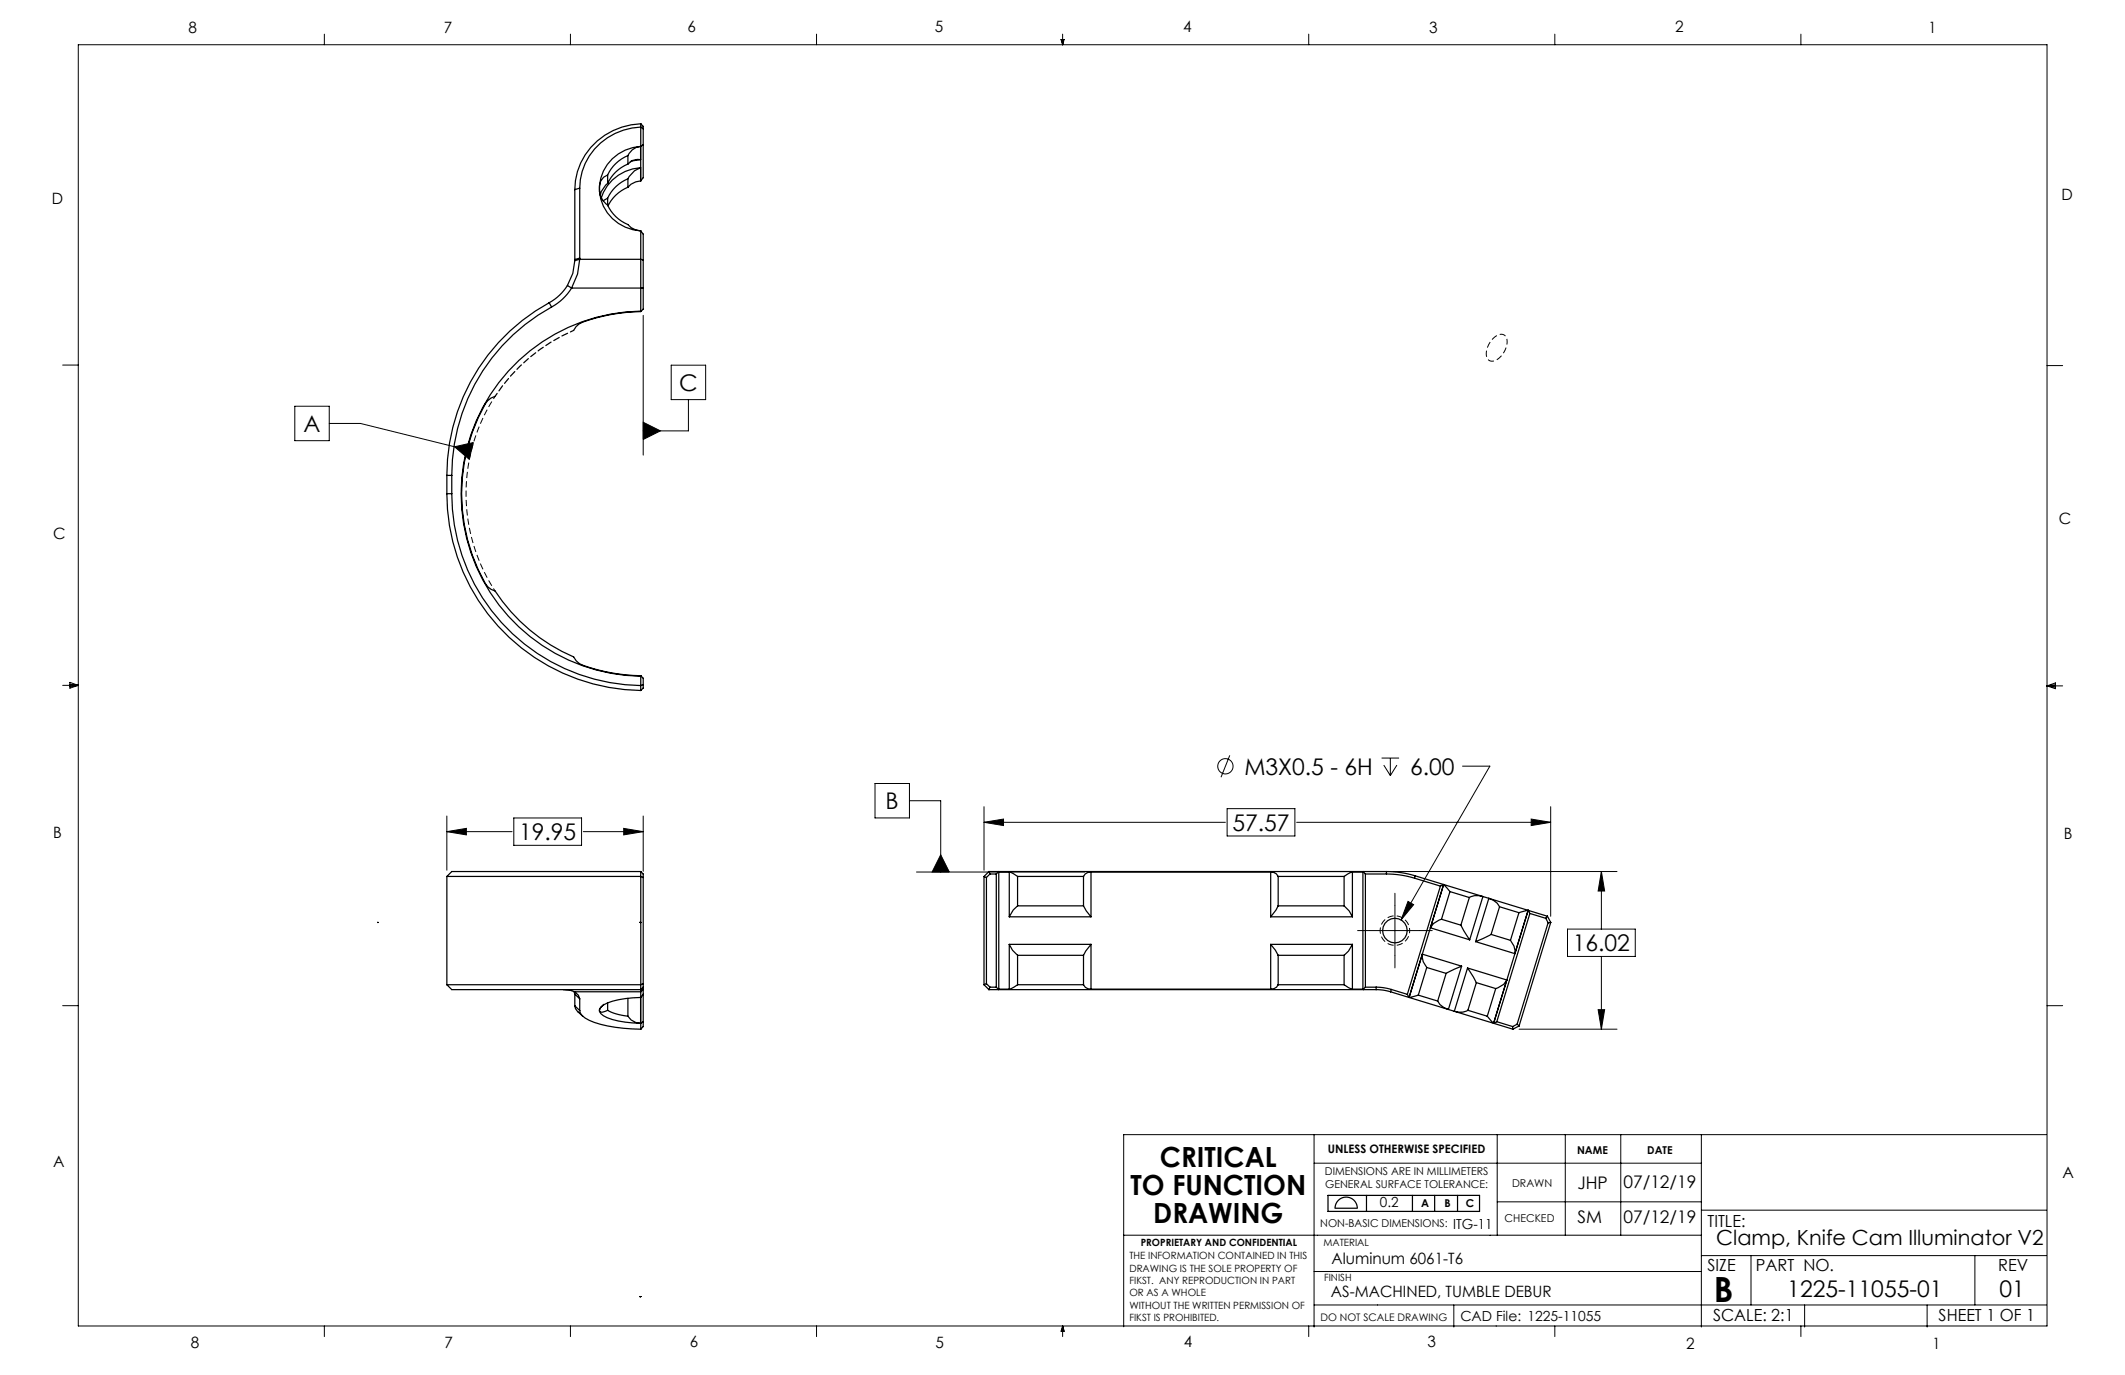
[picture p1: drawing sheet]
<svg xmlns="http://www.w3.org/2000/svg" width="432mm" height="279mm" viewBox="0 0 432 279" stroke-linecap="round" stroke-linejoin="round" font-family="sans-serif">
<g fill="none" stroke="#000" stroke-width=".25">
<path d="M116.8 38.5v14.2M117.8 38.2v14.2M117.8 38.2l-1 .3M121.8 37.7v1.2M121.8 38.9a8.8 8.8 0 0 0 8.4 8M121.8 38.9a3.9 3.9 0 0 0 1.7 2.8M123.5 35.6l-.8 .4-.6 .8-.3 .9M123.5 37.3l-.4 .3-.9 1.3-.2 .8M123.5 35.6v1.7M127.6 31.6a7.8 7.8 0 0 0-4.1 4M127.6 33.3a7.8 7.8 0 0 0-4.1 4M127.6 36.3a7.8 7.8 0 0 0-4.1 4"/>
<path d="M127.6 38a7.8 7.8 0 0 0-4.1 3.8M127.6 31.6v1.7M127.6 36.3v1.7M130.2 29.7a8.8 8.8 0 0 0-8.4 8M130.2 29.7a3.2 3.2 0 0 0-2.6 1.9M130.2 32.4a2.73 2.73 0 0 0-2.6 .9M130.2 34.1a4.3 4.3 0 0 0-2.6 2.2M130.2 36.8l-1 .2-1 .4-.6 .6M130.2 32.4l-2.1 .4M130.2 34.1a8.9 8.9 0 0 0-8 6.2M130.2 29.7v2.7M130.2 34.1v2.7"/>
<path d="M130.2 36.8h.1M130.2 25.2a13.7 13.7 0 0 0-13.4 13.3M130.2 25.2v11.6M130.2 25.2h.1M130.2 25.2l.5 .5v10.4l-.5 .7M130.7 26.2l-.5-.4a12.7 12.7 0 0 0-12.4 12.4M130.7 29.4l-.5 .3M115.3 58a10 10 0 0 1-3.7 3.5M115.3 58l.8 .5M116.1 58.5a11 11 0 0 1-4 3.9M116.1 58.5h14.6M116.8 53l-.4 2.6-1.1 2.4"/>
<path d="M116.8 52.7v.3M117.8 52.7l-.4 3-1.3 2.8M117.8 52.7h12.4M117.8 52.7l-1 .3M117.8 52.4v.3M117.8 52.4l-1 .3M123.5 41.7a7.8 7.8 0 0 0 4.1 3.9l.6 .7 1 .4 1 .2M123.5 40.3v1.4M123.5 40.3l-.9 .5M130.2 46.9h.1M130.2 52.7v10.5M130.2 46.9v5.8"/>
<path d="M130.2 46.9l.5 .7v5.2M130.2 52.7l.5 .1M130.7 52.8v5.7M130.7 58.5v4.3l-.5 .5a34 34 0 0 0-12.6 2.5l-.6 .6-.4 .7M111.6 61.5a40 40 0 0 0-20.8 35.1M111.6 61.5l.5 .9M112.1 62.4a39 39 0 0 0-20.3 34.2M130.2 63.2a37.1 37.1 0 0 0-36.5 37.1 37.1 37.1 0 0 0 36.5 37.1M130.2 63.2v.1M90.8 96.6v3.7M90.8 96.6h1M91.8 96.6v3.7"/>
<path d="M100.6 80.5l-.9 .4-.6 .6a36.4 36.4 0 0 0 0 37.8l.7 .5 .8 .3a36.1 36.1 0 0 0 16 13.4 4.1 4.1 0 0 0 3.2 2.2l2.9 .7 3 .6 4.5 .3 .5 .5v2l-.5 .5M90.8 100.3a40 40 0 0 0 39.4 40M90.8 100.3h1M91.8 100.3a39 39 0 0 0 38.4 39M130.2 137.4v2.9M130.2 139.3h.1M130.2 137.4h.1M130.7 139.1l-.5 .2M130.2 140.3h.1M90.8 178.1h39.4M90.8 178.1v22M130.2 177.1h-38.4l-1 1"/>
<path d="M130.2 177.1v24M130.2 177.1h.1M130.2 178.1h.1M130.2 177.1l.5 .5v23M130.2 178.1l.5 .2M200 178.1l.4 .2M200 178.1v22M200.4 178.3v21.6M201 177.1h1.9M201 177.1l-1 1M201 177.1l.2 .5M201.2 177.6h1.2"/>
<path d="M201.2 177.6l-.8 .7M202.4 177.6v23M202.9 177.1h74.1M202.9 177.1h.1M202.9 177.1l-.5 .5M202.9 177.1l.1 .1M203 177.2h2.1M203 177.2v23.8M205.1 177.2l1.7 .9M205.1 177.2v9.1M206.8 178.1h13.4M206.8 178.1v6"/>
<path d="M220.2 178.1v6M221.7 177.2h36.5M221.7 177.2l-.7 .1-.5 .3-.3 .5M221.7 177.2v9.1M258.2 177.2l.6 .1 .5 .3 .4 .5M258.2 177.2v9.1M259.7 178.1h13.4M259.7 178.1v6M273.1 178.1v6M274.8 177.2h2.1M274.8 177.2l-1.7 .9M274.8 177.2v9.1"/>
<path d="M276.9 177.2v23.8M277 177.1l.4 .5M277 177.1l-.1 .1M277 177.1h4.7M277 177.1h.1M277.4 177.6h4.3M277.4 177.6v23M281.7 177.6a19.5 19.5 0 0 1 5.7 .8M281.7 177.1a20 20 0 0 1 5.9 .9M281.7 177.1v.5M287.4 178.4l5.3 1.7M287.6 178l5.7 1.7"/>
<path d="M287.6 178l-.2 .4M293.3 179.7l-.6 .4M293.3 179.7h.1M293.3 179.7l-7 23M293.3 179.7l1.3 1.5M293.3 179.7l8 2.5M293.3 179.7l-2.6 8.8M76.8 187.4v.1M76.8 187.4h.1M130 187.4h.2M130 187.4l.2 .1M130.2 187.4v.1"/>
<path d="M130.7 199.9l-.5 .2M200.4 199.9l-.4 .2M200.4 199.9l.8 .7M205.1 186.3h16.6M205.1 191.9h16.6M205.1 191.9l.6 1.2 1.1 1M205.1 191.9v9.1M206.8 184.1l-.9 .8-.8 1.4M206.8 184.1h13.4M206.8 194.1h13.4M206.8 194.1v6M220.2 184.1l.5 1 1 1.2"/>
<path d="M220.2 194.1v6M221.7 191.9l-1.1 1.4-.4 .8M221.7 191.9v9.1M258.2 186.3h16.6M258.2 191.9h16.6M258.2 191.9l1 1.2 .5 1M258.2 191.9v9.1M259.7 184.1l-.4 .8-1.1 1.4M259.7 184.1h13.4M259.7 194.1h13.4M259.7 194.1v6M273.1 184.1l1 1 .7 1.2"/>
<path d="M273.1 194.1v6M274.8 191.9l-.8 1.4-.9 .8M274.8 191.9v9.1M289.9 196.6l4 1.2M289.9 196.6l-1.7 5.6M290.7 188.5l7.9 2.5M292.7 180.1l-6.7 22M292.9 186.8a3.2 3.2 0 0 0-2.2 1.7M292.9 186.8l3.9 1.2M293.9 197.8l-1.8 5.6M294.6 181.2l4 1.2M294.6 181.2l-1.7 5.6"/>
<path d="M296.8 188l1.8 3M297 196.3l-8-2.4a2.99 2.99 0 0 0 .9 2.7M297 196.3l-3.1 1.5M297 196.3l-2.7 8.8M298.2 196.7l8 2.4a3.2 3.2 0 0 1-2.3 1.8M298.2 196.7l1.8 3M298.2 196.7l-2.7 8.8M298.6 182.4l-1.8 5.6M300 199.7l3.9 1.2M300 199.7l-1.7 5.6M301.3 182.2l1.2 .3M301.3 182.2a3.2 3.2 0 0 0-2.7 .2"/>
<path d="M301.3 182.2l-2.7 8.8M302.5 182.5l.9 .4 .9 .6 .4 .8M302.5 182.5l8 2.5M302.5 182.5l-2.7 8.8M303 189.9l-3.2 1.4M303 189.9l3.9 1.2M304.7 184.3l3.9 1.2M304.7 184.3l-1.7 5.6M306.9 191.1a2.99 2.99 0 0 1 .9 2.7l-8-2.5M308.6 185.5l-1.7 5.6M310.5 185l-1.9 .5M310.5 185l-7 22.9"/>
<path d="M310.5 185h.1M310.5 185l.4 .6M310.5 185l3.9 1.2M310.9 185.6l3.2 1M310.9 185.6l-6.8 22M314.1 186.6l.5 .9M314.4 186.2h.1M314.4 186.2l-.3 .4M314.4 186.2l.7 1.2M314.6 187.5l-6.3 20.6M315.1 187.5h-.5M315.1 187.5l-6.4 20.9"/>
<path d="M315.1 187.4v.1M90.8 200.1h39.4M90.8 200.1l1 1h38.4M114.5 201.1l1.3 .1 1 .3M116.6 201.5l.2 .5M116.8 201.5l.7 .7 .3 .8M116.8 201.5h13.4M116.8 204.4a3.6 3.6 0 0 0 1.6 2.1M116.8 202l1 1M116.8 202v2.4M116.8 204.4l1 .9M117.8 205.3a2.71 2.71 0 0 0 1.9 2 26.7 26.7 0 0 0 10.5 1.8"/>
<path d="M117.8 203v2.3M121.8 205.1v.4M121.8 205.5a3.5 3.5 0 0 0 2.6 1.7 23 23 0 0 0 5.8 .7M122.7 204.1l-.9 1M123.5 205.3a1.44 1.44 0 0 1-1.7 .2M123.5 205.3a10.4 10.4 0 0 0 4.1 1.2M123.5 203.8v1.5M127.6 206.5l.6 .8 1 .5 1 .1M127.6 202.9v3.6M130.2 202.7a16.6 16.6 0 0 0-7.6 1.5l-.5 .5-.3 .4M130.2 207.9h.1M130.2 202.7v5.2"/>
<path d="M130.2 202.7h.1M130.2 201.1h.1M130.2 201.1v.4M130.2 201.5v7.6M130.2 209.1h.1M130.2 200.1h.1M130.7 200.6v.5M130.7 201.1v7.5l-.5 .5M130.7 200.6l-.5 .5M130.7 201.1l-.5 .4M130.7 202.1l-.5 .6M130.7 207.6l-.5 .3"/>
<path d="M200 200.1l1 1M201 201.1h1.9M201.2 200.6l-.2 .5M201.2 200.6h1.2M202.4 200.6l.5 .4M202.9 201.1h74.1M202.9 201v.1M203 201h2.1M203 201h-.1M206.8 200.1l-1.7 .9M206.8 200.1h13.4M220.2 200.1l.3 .5 .6 .3 .6 .1"/>
<path d="M221.7 201h36.5M259.7 200.1l-.3 .5-.5 .3-.7 .1M259.7 200.1h13.4M273.1 200.1l1.7 .9M274.8 201h2.1M276.9 201h.1M277 201v.1M277 201.1h2.6M277.4 200.6h2.2M277.4 200.6l-.4 .4M279.6 200.6l1.6 .1 1.5 .4M279.6 201.1l1.5 .1 1.5 .3"/>
<path d="M279.6 200.6v.5M282.6 201.5l3.7 1.2M282.7 201.1l3.3 1M282.7 201.1l-.1 .4M286 202.1l.3 .6M286.3 202.7h.1M286.3 202.7l8 2.4M288.2 202.2l-1.9 .5M288.2 202.2l3.9 1.2M292.1 203.4l.5 .7 .8 .6 .9 .4M294.3 205.1l1.2 .4M295.5 205.5l8 2.4"/>
<path d="M298.3 205.3a3.2 3.2 0 0 1-2.8 .2M298.3 205.3l3.9 1.2M302.2 206.5l1.3 1.4M303.5 207.9h.1M303.5 207.9l3.9 1.2M303.9 200.9l-1.7 5.6M304.1 207.6l3.3 1M304.1 207.6l-.6 .3M307.4 208.6v.5M308.3 208.1l.4 .3M308.3 208.1l-.9 .5M308.7 208.4l-1.3 .7"/>
<path d="M269.9 242.9h30.7v3.3h-30.7zM271.9 244a2.26 2.26 0 0 1 2.5-.6 2.26 2.26 0 0 1 1.4 2.1h-4.5a2.26 2.26 0 0 1 .6-1.5zM277.7 242.9v3.3M287 242.9v3.3M291.5 242.9v3.3M296.2 242.9v3.3M130 263.5h.2z"/>
<circle cx="283.4" cy="189.1" r="2.5"/>
</g>
<g fill="none" stroke="#000" stroke-width=".2">
<path d="M15.9 9.1h400.1v260.3h-400.1zM65.9 6.9v2.2M115.9 6.9v2.2M165.9 6.9v2.2M215.6 8h.6l-.3 1.1zM215.7 8l.2 1.1M215.9 6.9v2.2M216 8l-.1 1.1M265.9 6.9v2.2M315.9 6.9v2.2M365.9 6.9v2.2M12.7 74.2h3.2"/>
<path d="M130.7 64.1v28.4M136.4 74.2h7v7h-7zM416 74.3h3.1M59.9 82.5h7v7h-7zM66.9 86h6.4l22.5 5.6M92.4 90.8l3.8-.9-.9 3.4zM130.7 85.8l3.5 1.8-3.5 1.7zM139.9 81.2v6.4h-9.2M12.7 139.3h3.2M14.2 139l1.7 .3M14.2 138.7l1.7 .6-1.7 .5zM15.9 139.3l-1.7 .2"/>
<path d="M416 139.4h3.1M416 139.4l1.7-.6v1.1zM416 139.4l1.7 .2M417.7 139.1l-1.7 .3M177.8 159.2h7v7h-7zM249.9 153.5l-1.8 4.4M280.7 154h3.6M281.2 155.5l1.3 2.1M282.5 154v3.6M283.8 155.5l-1.3 2.1M297.2 155.7h5.5l-18 31.2M90.8 165.8v11"/>
<path d="M90.8 169h13.2M90.8 169l4-.7v1.4zM104.4 166.2h13.8v5.6h-13.8zM118.5 169h12.2M126.7 168.3l4 .7-4 .7zM130.7 165.8v11.2M184.8 162.7h6.4v14.5M186.2 177.2h34.2M191.2 173.7l1.7 3.5h-3.5zM200 163.9v12.9M200 167.1h49M200 167.1l3.9-.7v1.4z"/>
<path d="M249.4 164.3h13.7v5.6h-13.7zM263.5 167.1h51.6M283 177.1h45.6M311.1 166.4l4 .7-4 .7zM315.1 163.9v22.3M325.4 177.1v11.7M325.4 177.1l.7 4h-1.4zM278.4 189.1h10.1M283.4 184v10.2M286.1 183.2l1.2 .6-2.6 3.1zM318.5 188.8h13.8v5.5h-13.8zM325.4 194.3v14.8"/>
<path d="M12.7 204.4h3.2M308.7 209.1h19.9M324.7 205.2h1.4l-.7 3.9zM416 204.4h3.1M267 230.6v39.1M267 236.4h78.7M304.2 230.6v20.4M318.1 230.6v20.4M329.3 230.6v20.4M345.7 230.6v39.1M415.8 230.6h-187.5v39M228.3 251h117.5"/>
<path d="M267 258.4h78.7M304.2 244.2h41.5M345.7 255.1h70.1M345.7 245.9h70.1M355.8 255.1v10.1M401.3 255.1v10.1M65.9 269.4v2.2M115.9 269.4v2.2M165.9 269.4v2.2M215.9 269.4v2.2M215.9 269.4l.4 1.1h-.7zM215.9 269.4l.2 1.1"/>
<path d="M215.9 269.4l-.1 1.1M265.9 269.4v2.2M267 265.2h148.8M295.4 265.2v4.5M304 269.4v.1M315.9 269.4v2.2M365.9 269.4v2.2M366.7 265.2v4.5M391.6 265.2v4.5"/>
<circle cx="249" cy="155.7" r="1.56"/>
</g>
<path d="M306.2 69.4a4.1 4.1 0 0 1-3.1 4 1.53 1.53 0 0 1-1-2.2 4 4 0 0 1 3-3.3 1.28 1.28 0 0 1 1.1 1.5M100.6 80.5a36.1 36.1 0 0 0 0 39.6M286.4 189.1a3 3 0 0 1-4.4 2.6 3 3 0 0 1-.2-5.1 3 3 0 0 1 4.6 2.2v.3" fill="none" stroke="#000" stroke-width=".2" stroke-dasharray="1.3 .6" stroke-dashoffset=".7" stroke-linecap="butt"/>
<path d="M278.4 189.1h-2.5M283.4 184v-2.5M283.4 194.2v2.5M288.5 189.1h2.5" fill="none" stroke="#000" stroke-width=".2" stroke-dasharray="15.2 1.3 1.3 1.3"/>
<g fill="#000">
<path d="M191.2 173.7l1.7 3.5h-3.5z"/>
<path d="M92.4 90.8l3.8-.9-.9 3.4zM130.7 85.8l3.5 1.8-3.5 1.7z"/>
<path d="M90.8 169l4-.7v1.4zM126.7 168.3l4 .7-4 .7zM286.1 183.2l-1.4 3.7 2.6-3.1zM200 167.1l3.9-.7v1.4zM311.1 166.4l4 .7-4 .7zM324.7 205.2h1.4l-.7 3.9zM325.4 177.1l.7 4h-1.4z"/>
</g>
<path d="M116.6 67.1a36.1 36.1 0 0 0-16 13.4" fill="none" stroke="#000" stroke-width=".25" stroke-dasharray="1.3 .6" stroke-dashoffset=".5"/>
<text font-size="7.1" x="348.2" y="264.6">B</text>
<g font-size="5.6">
<text x="235.7" y="237.2">CRITICAL</text>
<text x="229.7" y="242.8">TO FUNCTION</text>
<text x="234.3" y="248.5">DRAWING</text>
</g>
<g font-size="4.7">
<text x="138" y="79.5">C</text>
<text x="61.7" y="87.8">A</text>
<text x="252.9" y="157.4">M3X0.5 - 6H</text>
<text x="286.5" y="157.4">6.00</text>
<text x="180" y="164.5">B</text>
<text x="105.5" y="170.8">19.95</text>
<text x="250.4" y="168.9">57.57</text>
<text x="319.6" y="193.3">16.02</text>
<text x="363.2" y="263.5">1225-11055-01</text>
<text x="406.3" y="263.5">01</text>
</g>
<text font-size="4.2" x="348.7" y="253">Clamp, Knife Cam Illuminator V2</text>
<g font-size="3.5">
<text x="320.5" y="241.6">JHP</text>
<text x="329.9" y="241.5">07/12/19</text>
<text x="320.5" y="248.6">SM</text>
<text x="329.9" y="248.5">07/12/19</text>
</g>
<g font-size="3.4">
<text x="347" y="249.4">TITLE:</text>
<text x="347" y="258.2">SIZE</text>
<text x="356.8" y="258.2">PART NO.</text>
<text x="406" y="258.2">REV</text>
<text x="348.1" y="268.5">SCALE: 2:1</text>
<text x="393.9" y="268.5">SHEET 1 OF 1</text>
</g>
<g font-size="3.2">
<text x="38.3" y="6.7">8</text>
<text x="90.2" y="6.7">7</text>
<text x="139.7" y="6.5">6</text>
<text x="190" y="6.5">5</text>
<text x="240.4" y="6.6">4</text>
<text x="290.4" y="6.7">3</text>
<text x="340.4" y="6.5">2</text>
<text x="391.9" y="6.7">1</text>
<text x="10.6" y="41.4">D</text>
<text x="418.9" y="40.7">D</text>
<text x="418.4" y="106.4">C</text>
<text x="10.8" y="109.5">C</text>
<text x="10.8" y="170.2">B</text>
<text x="419.4" y="170.6">B</text>
<text x="10.8" y="237.2">A</text>
<text x="419.1" y="239.3">A</text>
<text x="270.6" y="256.8">Aluminum 6061-T6</text>
<text x="270.4" y="263.5">AS-MACHINED, TUMBLE DEBUR</text>
<text x="38.8" y="273.8">8</text>
<text x="90.4" y="273.8">7</text>
<text x="140.2" y="273.8">6</text>
<text x="190.1" y="273.9">5</text>
<text x="240.5" y="273.8">4</text>
<text x="290" y="273.8">3</text>
<text x="342.6" y="274.1">2</text>
<text x="392.7" y="274.1">1</text>
</g>
<g font-size="2.8">
<text x="280.4" y="245.3">0.2</text>
<text x="295.3" y="249.6">ITG-11</text>
<text x="296.7" y="268.5">CAD File: 1225-11055</text>
</g>
<text font-size="2.4" x="269.8" y="234.2">UNLESS OTHERWISE SPECIFIED</text>
<g font-size="2.2">
<text x="269.2" y="238.8">DIMENSIONS ARE IN MILLIMETERS</text>
<text x="320.4" y="234.5">NAME</text>
<text x="334.7" y="234.5">DATE</text>
<text x="269.3" y="241.4">GENERAL SURFACE TOLERANCE:</text>
<text x="288.8" y="245.3">A</text>
<text x="293.5" y="245.3">B</text>
<text x="297.8" y="245.3">C</text>
<text x="307.2" y="241.2">DRAWN</text>
<text x="268.3" y="249.4">NON-BASIC DIMENSIONS:</text>
<text x="305.7" y="248.3">CHECKED</text>
</g>
<text font-size="2.1" x="268.3" y="268.5">DO NOT SCALE DRAWING</text>
<g font-size="2">
<text x="229.5" y="255.9">THE INFORMATION CONTAINED IN THIS</text>
<text x="231.8" y="253.1">PROPRIETARY AND CONFIDENTIAL</text>
<text x="268.9" y="253.1">MATERIAL</text>
<text x="229.5" y="258.4">DRAWING IS THE SOLE PROPERTY OF</text>
<text x="229.5" y="260.9">FIKST. ANY REPRODUCTION IN PART</text>
<text x="229.5" y="263.4">OR AS A WHOLE</text>
<text x="269.1" y="260.3">FINISH</text>
<text x="229.5" y="266">WITHOUT THE WRITTEN PERMISSION OF</text>
<text x="229.5" y="268.5">FIKST IS PROHIBITED.</text>
</g>
</svg>
